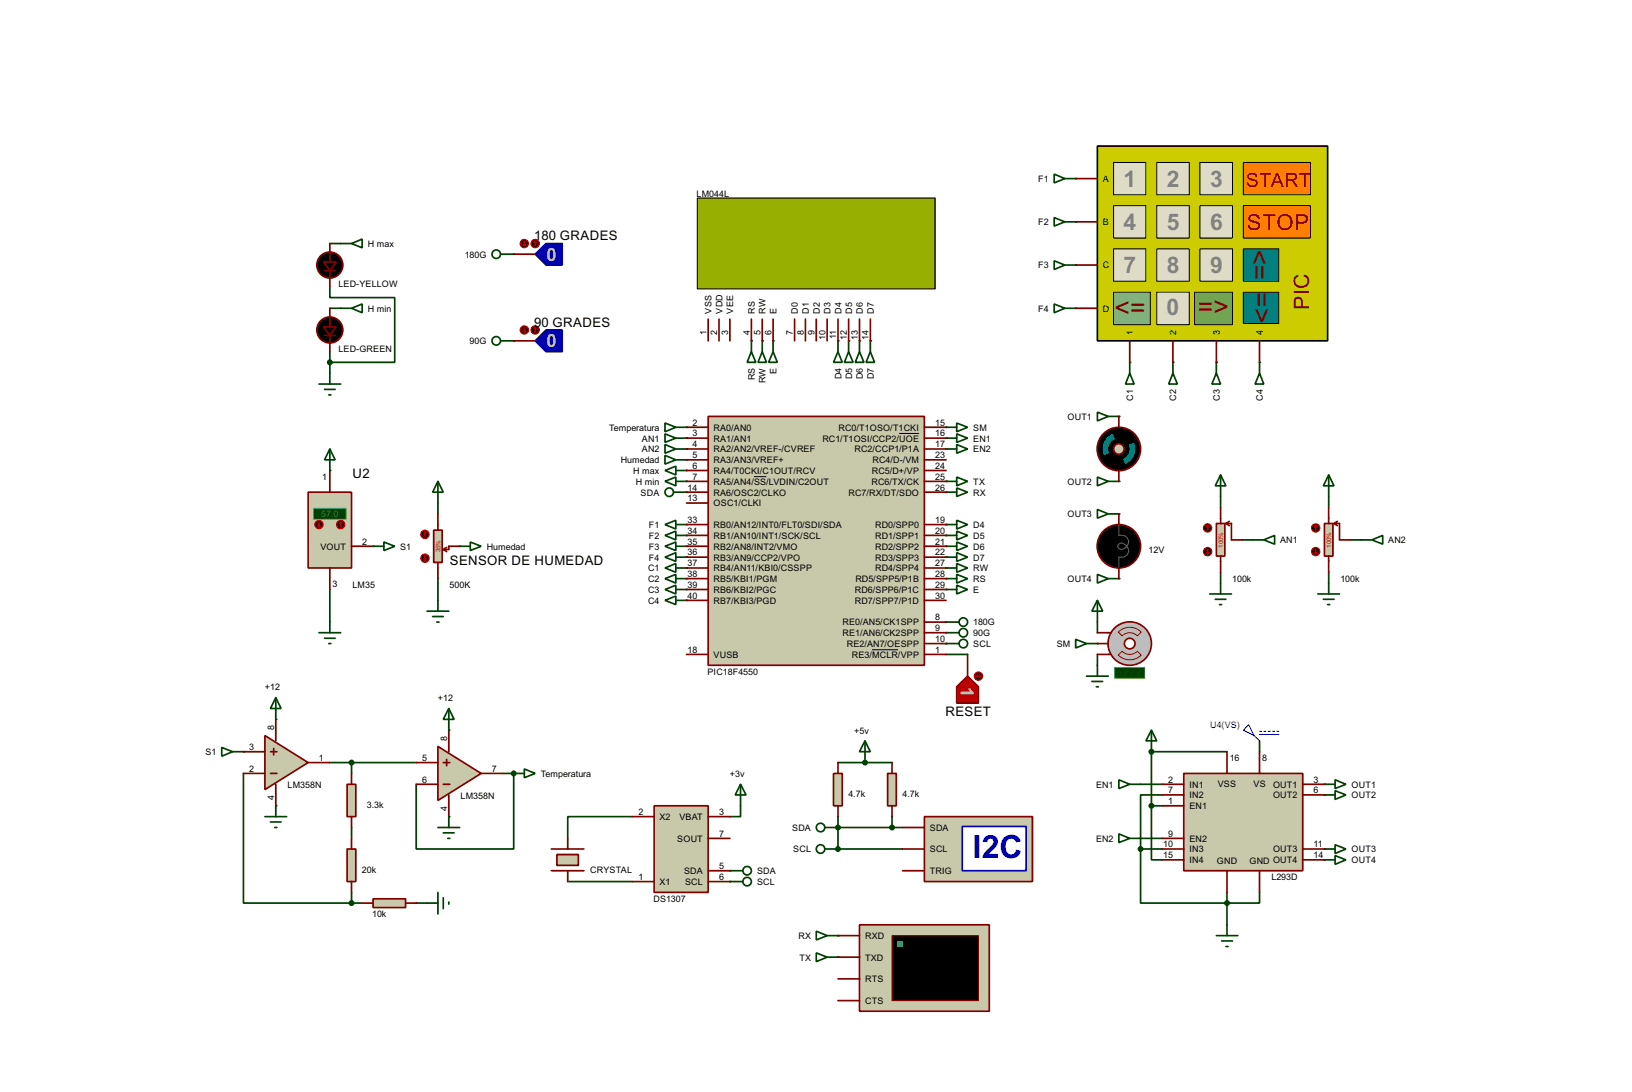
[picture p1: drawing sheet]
<svg xmlns="http://www.w3.org/2000/svg" width="383mm" height="256mm" viewBox="0 0 383 256" stroke-linecap="round" stroke-linejoin="round" font-family="sans-serif">
<circle cx="77.5" cy="110.5" r=".2" fill="#004000"/>
<path d="M77.5 138.5v7.6M97.8 212.1h2.6" fill="none" stroke="#004000" stroke-width=".4"/>
<g fill="#004000">
<circle cx="64.8" cy="189.3" r=".2"/>
<circle cx="64.8" cy="169" r=".2"/>
</g>
<path d="M77.5 179.1h20.3M82.6 179.1v2.6" fill="none" stroke="#004000" stroke-width=".4"/>
<g fill="#004000">
<circle cx="105.5" cy="191.8" r=".2"/>
<circle cx="105.5" cy="171.5" r=".2"/>
<circle cx="87.7" cy="128.3" r=".2"/>
<circle cx="57.2" cy="176.6" r=".2"/>
</g>
<path d="M286.8 116.6v2.6M312.2 116.6v2.6M286.8 134.4v2.6M291.9 126.8h2.5M312.2 134.4v2.6M317.3 126.8h2.5M82.6 194.4v2.5M268 199.4v12.7h20.3v5.1" fill="none" stroke="#004000" stroke-width=".4"/>
<circle cx="270.6" cy="176.6" r=".2" fill="#004000"/>
<path d="M102.9 118.2v2.5M102.9 135.9v5.1M270.6 176.6v12.7" fill="none" stroke="#004000" stroke-width=".4"/>
<circle cx="108" cy="128.3" r=".2" fill="#004000"/>
<path d="M77.5 72.4h2.6" fill="none" stroke="#004000" stroke-width=".4"/>
<g fill="#004000">
<circle cx="120.7" cy="80.1" r=".2"/>
<circle cx="257.9" cy="151.2" r=".2"/>
</g>
<path d="M77.5 57.2h2.6M77.5 67.4v2.5h15.3v15.2h-15.3M77.5 82.6v5.1M257.9 146.1v2.5M257.9 153.7v2.6M118.2 181.7h2.5" fill="none" stroke="#004000" stroke-width=".4"/>
<circle cx="120.7" cy="181.7" r=".2" fill="#004000"/>
<path d="M57.2 181.7v30.4h25.4M120.7 181.7v17.7h-22.9v-15.2M82.6 209.6v2.5M82.6 212.1h2.5" fill="none" stroke="#004000" stroke-width=".4"/>
<g fill="#004000">
<circle cx="262.9" cy="97.8" r=".2"/>
<circle cx="262.9" cy="113.1" r=".2"/>
</g>
<path d="M268 184.2h5.1" fill="none" stroke="#004000" stroke-width=".4"/>
<g fill="#004000">
<circle cx="311.2" cy="184.2" r=".2"/>
<circle cx="311.2" cy="186.7" r=".2"/>
<circle cx="311.2" cy="199.4" r=".2"/>
<circle cx="311.2" cy="202" r=".2"/>
</g>
<path d="M270.6 176.6h17.7M296 174v2.6M268 196.9h5.1M273.1 186.7h-5.1v12.7h5.1M273.1 189.3h-2.5v12.7h2.5M288.3 209.6v2.5h7.7v-2.5" fill="none" stroke="#004000" stroke-width=".4"/>
<g fill="#004000">
<circle cx="262.9" cy="120.7" r=".2"/>
<circle cx="262.9" cy="135.9" r=".2"/>
<circle cx="120.7" cy="59.7" r=".2"/>
</g>
<path d="M203.3 179.1h6.3" fill="none" stroke="#004000" stroke-width=".4"/>
<circle cx="203.3" cy="179.1" r=".2" fill="#004000"/>
<path d="M196.9 179.1h6.4" fill="none" stroke="#004000" stroke-width=".4"/>
<g fill="#004000">
<circle cx="204.5" cy="80.1" r=".2"/>
<circle cx="202" cy="80.1" r=".2"/>
<circle cx="199.4" cy="80.1" r=".2"/>
<circle cx="196.9" cy="80.1" r=".2"/>
<circle cx="181.7" cy="80.1" r=".2"/>
<circle cx="179.1" cy="80.1" r=".2"/>
<circle cx="176.6" cy="80.1" r=".2"/>
</g>
<path d="M209.6 191.8v2.6h2.5" fill="none" stroke="#004000" stroke-width=".4"/>
<circle cx="196.9" cy="199.4" r=".2" fill="#004000"/>
<path d="M148.6 191.8h-15.2v5.1M174 189.3v2.5h-2.5M196.9 199.4h15.2M133.4 207.1h15.2" fill="none" stroke="#004000" stroke-width=".4"/>
<g fill="#004000">
<circle cx="171.5" cy="207.1" r=".2"/>
<circle cx="171.5" cy="204.5" r=".2"/>
<circle cx="196.9" cy="219.8" r=".2"/>
<circle cx="196.9" cy="224.8" r=".2"/>
</g>
<path d="M196.9 194.4h12.7" fill="none" stroke="#004000" stroke-width=".4"/>
<circle cx="196.9" cy="194.4" r=".2" fill="#004000"/>
<path d="M196.9 191.8v7.6" fill="none" stroke="#004000" stroke-width=".4"/>
<g fill="#004000">
<circle cx="161.3" cy="100.4" r=".2"/>
<circle cx="161.3" cy="102.9" r=".2"/>
<circle cx="161.3" cy="105.5" r=".2"/>
<circle cx="161.3" cy="108" r=".2"/>
<circle cx="161.3" cy="110.5" r=".2"/>
<circle cx="161.3" cy="113.1" r=".2"/>
<circle cx="161.3" cy="115.6" r=".2"/>
<circle cx="161.3" cy="123.2" r=".2"/>
<circle cx="161.3" cy="125.8" r=".2"/>
<circle cx="161.3" cy="128.3" r=".2"/>
<circle cx="161.3" cy="130.9" r=".2"/>
<circle cx="161.3" cy="133.4" r=".2"/>
<circle cx="161.3" cy="135.9" r=".2"/>
<circle cx="161.3" cy="138.5" r=".2"/>
<circle cx="161.3" cy="141" r=".2"/>
<circle cx="222.3" cy="100.4" r=".2"/>
<circle cx="222.3" cy="102.9" r=".2"/>
<circle cx="222.3" cy="105.5" r=".2"/>
<circle cx="222.3" cy="113.1" r=".2"/>
<circle cx="222.3" cy="115.6" r=".2"/>
<circle cx="222.3" cy="123.2" r=".2"/>
<circle cx="222.3" cy="125.8" r=".2"/>
<circle cx="222.3" cy="128.3" r=".2"/>
<circle cx="222.3" cy="130.9" r=".2"/>
<circle cx="222.3" cy="133.4" r=".2"/>
<circle cx="222.3" cy="135.9" r=".2"/>
<circle cx="222.3" cy="138.5" r=".2"/>
<circle cx="222.3" cy="146.1" r=".2"/>
<circle cx="222.3" cy="148.6" r=".2"/>
<circle cx="222.3" cy="151.2" r=".2"/>
</g>
<path d="M222.3 153.7h5.1" fill="none" stroke="#004000" stroke-width=".4"/>
<g fill="#004000">
<circle cx="252.8" cy="42" r=".2"/>
<circle cx="252.8" cy="52.1" r=".2"/>
<circle cx="252.8" cy="62.3" r=".2"/>
<circle cx="252.8" cy="72.4" r=".2"/>
<circle cx="265.5" cy="85.1" r=".2"/>
<circle cx="275.6" cy="85.1" r=".2"/>
<circle cx="296" cy="85.1" r=".2"/>
<circle cx="285.8" cy="85.1" r=".2"/>
</g>
<path d="M72.4 115.6h10.2v17.8h-10.2z" fill="#c8c8aa" stroke="#800000" stroke-width=".4"/>
<path d="M73.7 119.4h7.6v2.6h-7.6z" fill="#004000" stroke="#0f0" stroke-width=".23"/>
<path d="M77.5 110.5v5.1M77.5 133.4v5.1M82.6 128.3h5.1" fill="none" stroke="#800000" stroke-width=".4"/>
<circle cx="80" cy="123.2" r="1" fill="#400000" stroke="#f00" stroke-width=".23"/>
<path d="M80.1 122.7l-.3 .3M80.1 122.7l.2 .3M80.1 122.7v1.1" fill="none" stroke="#f00" stroke-width=".23"/>
<circle cx="74.9" cy="123.2" r="1" fill="#400000" stroke="#f00" stroke-width=".23"/>
<path d="M74.7 123.5l.3 .3M75 122.7v1.1M75.2 123.5l-.2 .3" fill="none" stroke="#f00" stroke-width=".23"/>
<path d="M77.5 105.5l1.3 2.5h-2.5zM77.5 105.5v5M75 148.6h5.1M76.3 149.9h2.5M77.3 151.2h.5M77.5 146.1v2.5" fill="none" stroke="#004000" stroke-width=".4"/>
<path d="M62.3 172.8l10.1 6.3-10.1 6.4z" fill="#c8c8aa" stroke="#800000" stroke-width=".4"/>
<path d="M57.2 176.6h5.1M63.6 176.6h1.5M64.3 175.8v1.5M64.8 169v5M72.4 179.1h5.1M57.2 181.7h5.1M63.6 181.7h1.5M64.8 184.2v5.1" fill="none" stroke="#800000" stroke-width=".4"/>
<path d="M81.6 184.2h2v7.6h-2z" fill="#c8c8aa" stroke="#800000" stroke-width=".4"/>
<path d="M82.6 181.7v2.5M82.6 191.8v2.6" fill="none" stroke="#800000" stroke-width=".4"/>
<path d="M87.7 211.1h7.6v2.1h-7.6z" fill="#c8c8aa" stroke="#800000" stroke-width=".4"/>
<path d="M85.1 212.1h2.6M95.3 212.1h2.5" fill="none" stroke="#800000" stroke-width=".4"/>
<path d="M64.8 163.9l1.3 2.5h-2.5zM64.8 163.9v5.1M62.3 191.8h5.1M63.6 193.1h2.5M64.6 194.4h.5M64.8 189.3v2.5M100.4 212.1h2.5M102.9 209.6v5.1M104.2 210.9v2.5M105.5 211.9v.5" fill="none" stroke="#004000" stroke-width=".4"/>
<path d="M102.9 175.3l10.2 6.4-10.2 6.3z" fill="#c8c8aa" stroke="#800000" stroke-width=".4"/>
<path d="M97.8 179.1h5.1M104.2 179.1h1.5M105 178.4v1.5M105.5 171.5v5.1M97.8 184.2h5.1M104.2 184.2h1.5M105.5 186.7v5.1M113.1 181.7h5.1" fill="none" stroke="#800000" stroke-width=".4"/>
<circle cx="82.6" cy="179.1" r=".5" fill="#004000" stroke="#004000" stroke-width=".4"/>
<g fill="none" stroke="#004000" stroke-width=".4">
<path d="M247.7 40.9l2.5 1.1-2.5 1zM247.7 51.1l2.5 1-2.5 1zM250.2 42h2.6M250.2 52.1h2.6M247.7 61.3l2.5 1-2.5 1zM247.7 71.4l2.5 1-2.5 1.1zM250.2 62.3h2.6M250.2 72.4h2.6M176.6 82.6l1 2.5h-2zM176.6 80.1v2.5M181.7 82.6l1 2.5h-2.1zM181.7 80.1v2.5"/>
<path d="M196.9 82.6l1 2.5h-2zM196.9 80.1v2.5M199.4 82.6l1.1 2.5h-2.1zM199.4 80.1v2.5M202 82.6l1 2.5h-2zM202 80.1v2.5M204.5 82.6l1 2.5h-2zM204.5 80.1v2.5M265.5 87.7l1 2.5h-2zM265.5 85.1v2.6M275.6 87.7l1.1 2.5h-2.1zM275.6 85.1v2.6"/>
<path d="M285.8 87.7l1 2.5h-2zM285.8 85.1v2.6M296 87.7l1 2.5h-2.1zM296 85.1v2.6M87.7 128.3h2.5M90.2 127.3l2.6 1-2.6 1zM52.1 175.6l2.6 1-2.6 1zM54.7 176.6h2.5M105.5 166.4l1.2 2.6h-2.5zM105.5 166.4v5.1M102.9 194.4h5.1M104.2 195.6h2.5"/>
<path d="M105.2 196.9h.5M105.5 191.8v2.6M120.7 181.7h2.5M123.2 180.6l2.6 1.1-2.6 1z"/>
</g>
<path d="M224.8 161.3l2.6-2.5 2.5 2.5v3.9h-5.1z" fill-rule="evenodd" fill="#c00000" stroke="#800000" stroke-width=".4"/>
<path d="M227.4 153.7v5.1" fill="none" stroke="#800000" stroke-width=".4"/>
<circle cx="229.9" cy="158.8" r="1" fill="#400000" stroke="#f00" stroke-width=".23"/>
<path d="M229.4 158.8h1M229.4 158.8l.3 .3M229.7 158.6l-.3 .2M230.2 158.6l.2 .2M230.4 158.8l-.2 .3" fill="none" stroke="#f00" stroke-width=".23"/>
<g fill="none" stroke="#004000" stroke-width=".4">
<path d="M156.3 99.4l2.5 1-2.5 1zM158.8 100.4h2.5M156.3 138.5l2.5-1v2zM156.3 135.9l2.5-1v2.1zM156.3 133.4l2.5-1v2zM156.3 130.9l2.5-1.1v2.1zM156.3 128.3l2.5-1v2zM156.3 125.8l2.5-1v2zM156.3 123.2l2.5-1v2.1zM158.8 138.5h2.5M158.8 135.9h2.5M158.8 133.4h2.5"/>
<path d="M158.8 130.9h2.5M158.8 128.3h2.5M158.8 125.8h2.5M158.8 123.2h2.5M222.3 138.5h2.5M222.3 135.9h2.5M222.3 130.9h2.5M222.3 128.3h2.5M222.3 125.8h2.5M222.3 123.2h2.5M224.8 137.5l2.6 1-2.6 1zM224.8 134.9l2.6 1-2.6 1.1z"/>
<path d="M224.8 129.8l2.6 1.1-2.6 1zM224.8 127.3l2.6 1-2.6 1zM224.8 124.8l2.6 1-2.6 1zM224.8 122.2l2.6 1-2.6 1.1zM156.3 141l2.5-1v2zM158.8 141h2.5"/>
</g>
<path d="M285.8 123h2v7.6h-2z" fill="#c8c8aa" stroke="#800000" stroke-width=".4"/>
<path d="M286.8 119.2v3.8M286.8 130.6v3.8M288.1 123l.8 .5M288.1 123h1.3v3.8h2.5M288.9 122.5l-.8 .5" fill="none" stroke="#800000" stroke-width=".4"/>
<circle cx="283.7" cy="124" r="1" fill="#400000" stroke="#f00" stroke-width=".23"/>
<path d="M283.8 123.5l-.3 .3M283.8 123.5l.2 .3M283.8 123.5v1" fill="none" stroke="#f00" stroke-width=".23"/>
<circle cx="283.7" cy="129.6" r="1" fill="#400000" stroke="#f00" stroke-width=".23"/>
<path d="M283.5 129.8l.3 .3M283.8 129.1v1M284 129.8l-.2 .3" fill="none" stroke="#f00" stroke-width=".23"/>
<path d="M311.2 123h2v7.6h-2z" fill="#c8c8aa" stroke="#800000" stroke-width=".4"/>
<path d="M312.2 119.2v3.8M312.2 130.6v3.8M313.5 123l.8 .5M313.5 123h1.3v3.8h2.5M314.3 122.5l-.8 .5" fill="none" stroke="#800000" stroke-width=".4"/>
<circle cx="309.1" cy="124" r="1" fill="#400000" stroke="#f00" stroke-width=".23"/>
<path d="M309.2 123.5l-.3 .3M309.2 123.5l.2 .3M309.2 123.5v1" fill="none" stroke="#f00" stroke-width=".23"/>
<circle cx="309.1" cy="129.6" r="1" fill="#400000" stroke="#f00" stroke-width=".23"/>
<path d="M308.9 129.8l.3 .3M309.2 129.1v1M309.4 129.8l-.2 .3" fill="none" stroke="#f00" stroke-width=".23"/>
<g fill="none" stroke="#004000" stroke-width=".4">
<path d="M156.3 101.9l2.5 1-2.5 1zM156.3 104.4l2.5 1.1-2.5 1zM158.8 102.9h2.5M158.8 105.5h2.5M286.8 111.6l1.3 2.5h-2.5zM286.8 111.6v5M312.2 111.6l1.3 2.5h-2.5zM312.2 111.6v5M284.3 139.5h5.1M286.8 137v2.5M294.4 126.8h2.6M297 126.8l2.5-1v2z"/>
<path d="M309.7 139.5h5.1M312.2 137v2.5M319.8 126.8h2.6M322.4 126.8l2.5-1v2zM285.6 140.8h2.5M286.6 142h.5M311 140.8h2.5M312 142h.5M270.6 171.5l1.2 2.5h-2.5zM270.6 171.5v5.1M285.8 219.8h5.1M288.3 217.2v2.6"/>
<path d="M287.1 221h2.5M288.1 222.3h.5"/>
</g>
<g fill="#004000" stroke="#004000" stroke-width=".4">
<circle cx="288.3" cy="212.1" r=".5"/>
<circle cx="270.5" cy="189.3" r=".5"/>
<circle cx="268" cy="199.4" r=".5"/>
</g>
<path d="M293.4 170.2l1.3 2.6-2.5-1.3zM294.7 172.8l1.3 1.2M296 171.8h.5M296 172.5h4.5M297 171.8h.5M298 171.8h.5M299 171.8h.5M300 171.8h.5" fill="none" stroke="#0000c0" stroke-width=".23"/>
<path d="M81.6 199.4h2v7.7h-2z" fill="#c8c8aa" stroke="#800000" stroke-width=".4"/>
<path d="M82.6 196.9v2.5M82.6 207.1v2.5" fill="none" stroke="#800000" stroke-width=".4"/>
<circle cx="270.5" cy="176.6" r=".5" fill="#004000" stroke="#004000" stroke-width=".4"/>
<path d="M255.3 158.8h5.1M257.9 141l1.2 2.6h-2.5zM257.9 141v5.1M257.9 156.3v2.5M256.6 160.1h2.5M257.6 161.3h.5" fill="none" stroke="#004000" stroke-width=".4"/>
<path d="M101.9 124.5h2v7.6h-2z" fill="#c8c8aa" stroke="#800000" stroke-width=".4"/>
<path d="M102.9 120.7v3.8M102.9 132.1v3.8M104.2 129.1l.8 .5M105 128.6l-.8 .5M108 128.3h-2.5v.8h-1.3" fill="none" stroke="#800000" stroke-width=".4"/>
<circle cx="99.8" cy="125.5" r="1" fill="#400000" stroke="#f00" stroke-width=".23"/>
<path d="M99.9 125l-.3 .3M99.9 125l.2 .3M99.9 125v1" fill="none" stroke="#f00" stroke-width=".23"/>
<circle cx="99.8" cy="131.1" r="1" fill="#400000" stroke="#f00" stroke-width=".23"/>
<path d="M99.6 131.4l.3 .2M99.9 130.6v1M100.1 131.4l-.2 .2" fill="none" stroke="#f00" stroke-width=".23"/>
<g fill="none" stroke="#004000" stroke-width=".4">
<path d="M80.1 57.2h2.5M82.6 57.2l2.5-1v2zM80.1 72.4h2.5M82.6 72.4l2.5-1v2.1zM75 90.2h5.1M76.3 91.5h2.5M77.3 92.8h.5M77.5 87.7v2.5M117.7 80.1h3M102.9 113.1l1.3 2.5h-2.5zM102.9 113.1v5.1M156.3 107l2.5 1-2.5 1z"/>
<path d="M156.3 110.5l2.5-1v2.1zM156.3 113.1l2.5-1v2zM158.8 108h2.5M158.8 110.5h2.5M158.8 113.1h2.5M108 128.3h2.5M110.5 127.3l2.6 1-2.6 1zM100.4 143.6h5.1M101.7 144.8h2.5M102.7 146.1h.5M102.9 141v2.6M222.3 148.6h3.1"/>
<circle cx="116.6" cy="80.1" r="1"/>
<circle cx="226.3" cy="148.6" r="1"/>
</g>
<g fill="#000" stroke="#800000" stroke-width=".4">
<path d="M76 76.8h3l-1.5 2z"/>
<circle cx="77.5" cy="77.5" r="3.1"/>
</g>
<path d="M76.3 78.8h2.5M77.5 72.4v4.4M77.5 78.8v3.8" fill="none" stroke="#800000" stroke-width=".4"/>
<path d="M125.8 80.1l2.5-2.6h3.8v5.1h-3.8z" fill-rule="evenodd" fill="#0000c0" stroke="#000080" stroke-width=".4"/>
<path d="M120.7 80.1h5.1" fill="none" stroke="#800000" stroke-width=".4"/>
<circle cx="125.7" cy="77.5" r="1" fill="#400000" stroke="#f00" stroke-width=".23"/>
<path d="M125.8 77l.2 .3M125.8 77l-.3 .3M125.8 77v1" fill="none" stroke="#f00" stroke-width=".23"/>
<circle cx="123.2" cy="77.5" r="1" fill="#400000" stroke="#f00" stroke-width=".23"/>
<path d="M123 77.8l.2 .2M123.2 77v1M123.5 77.8l-.3 .2" fill="none" stroke="#f00" stroke-width=".23"/>
<g fill="none" stroke="#004000" stroke-width=".4">
<path d="M222.3 146.1h3.1"/>
<circle cx="226.3" cy="146.1" r="1"/>
</g>
<path d="M125.8 59.7l2.5-2.5h3.8v5.1h-3.8z" fill-rule="evenodd" fill="#0000c0" stroke="#000080" stroke-width=".4"/>
<path d="M120.7 59.7h5.1" fill="none" stroke="#800000" stroke-width=".4"/>
<circle cx="125.7" cy="57.2" r="1" fill="#400000" stroke="#f00" stroke-width=".23"/>
<path d="M125.8 56.7l.2 .3M125.8 56.7l-.3 .3M125.8 56.7v1" fill="none" stroke="#f00" stroke-width=".23"/>
<circle cx="123.2" cy="57.2" r="1" fill="#400000" stroke="#f00" stroke-width=".23"/>
<path d="M123 57.5l.2 .2M123.2 56.7v1M123.5 57.5l-.3 .2" fill="none" stroke="#f00" stroke-width=".23"/>
<path d="M224.8 99.4l2.6 1-2.6 1zM222.3 100.4h2.5M252.8 150.2l2.5 1-2.5 1zM255.3 151.2h2.6" fill="none" stroke="#004000" stroke-width=".4"/>
<circle cx="265.4" cy="151.2" r="5.1" fill="#c0c0c0" stroke="#800000" stroke-width=".4"/>
<circle cx="265.4" cy="151.2" r="1.25" fill="#feffff" stroke="#800000" stroke-width=".4"/>
<path d="M260.4 148.6h.8M260.4 153.7h.8" fill="none" stroke="#800000" stroke-width=".4"/>
<path d="M261.9 156.8h7.1v2.5h-7.1z" fill="#004000" stroke="#0f0" stroke-width=".23"/>
<path d="M262.8 153.9l.9-.9a2.54 2.54 0 0 0 3.6 0l.9 .9a3.8 3.8 0 0 1-5.4 0zM262.8 148.5a3.8 3.8 0 0 1 5.4 0l-.9 .9a2.54 2.54 0 0 0-3.6 0z" fill="none" stroke="#800000" stroke-width=".23"/>
<path d="M77.5 57.2v4.3M76.3 63.6h2.5M77.5 63.6v3.8M257.9 151.2h2.5M257.9 148.6h2.5M257.9 153.7h2.5" fill="none" stroke="#800000" stroke-width=".4"/>
<g fill="none" stroke="#004000" stroke-width=".4">
<path d="M257.9 96.8l2.5 1-2.5 1.1zM260.4 97.8h2.5M222.3 105.5h2.5M222.3 102.9h2.5M224.8 104.4l2.6 1.1-2.6 1zM224.8 101.9l2.6 1-2.6 1zM257.9 112.1l2.5 1-2.5 1zM257.9 119.7l2.5 1-2.5 1zM260.4 113.1h2.5M257.9 134.9l2.5 1-2.5 1.1zM260.4 120.7h2.5M260.4 135.9h2.5"/>
<path d="M262.9 195.9l2.6 1-2.6 1zM262.9 183.2l2.6 1-2.6 1zM265.5 196.9h2.5M265.5 184.2h2.5M311.2 184.2h2.5M311.2 186.7h2.5M311.2 199.4h2.5M313.7 183.2l2.6 1-2.6 1zM313.7 185.7l2.6 1-2.6 1.1zM313.7 198.4l2.6 1-2.6 1.1zM311.2 202h2.5M313.7 201l2.6 1-2.6 1z"/>
</g>
<g fill="#000" stroke="#800000" stroke-width=".4">
<path d="M76 61.5h3l-1.5 2.1z"/>
<circle cx="77.5" cy="62.3" r="3.1"/>
<circle cx="262.9" cy="105.5" r="5.1"/>
</g>
<g fill="#004000" stroke="#004000" stroke-width=".4">
<circle cx="77.5" cy="85.1" r=".5"/>
<circle cx="120.7" cy="181.7" r=".5"/>
<circle cx="82.6" cy="212.1" r=".5"/>
</g>
<circle cx="262.9" cy="105.5" r="1.25" fill="#c8c8aa" stroke="#800000" stroke-width=".4"/>
<g fill="#000" stroke="#000" stroke-width=".4">
<path d="M259.4 106.9l1.2-.5a2.52 2.52 0 0 0 3.3 1.4l.5 1.2a3.7 3.7 0 0 1-5-2.1z" fill-rule="evenodd"/>
<path d="M261.5 101.9a3.8 3.8 0 0 1 5 2.1l-1.2 .5a2.5 2.5 0 0 0-3.3-1.4z" fill-rule="evenodd"/>
</g>
<g fill="#00c0c0">
<path d="M265.3 104.5l1.2-.5a3.8 3.8 0 0 1-2.1 5l-.5-1.2a2.53 2.53 0 0 0 1.4-3.3z" fill-rule="evenodd"/>
<path d="M260.2 102.8l1.3-.9 .5 1.2a2.56 2.56 0 0 0-1.4 3.3l-1.2 .5a3.8 3.8 0 0 1 .8-4.1z" fill-rule="evenodd"/>
</g>
<path d="M262.9 97.8v2.6M262.9 110.5v2.6" fill="none" stroke="#800000" stroke-width=".4"/>
<path d="M278.2 181.7h27.9v22.8h-27.9z" fill="#c8c8aa" stroke="#800000" stroke-width=".4"/>
<g fill="none" stroke="#800000" stroke-width=".4">
<path d="M262.9 120.7v2.5M262.9 133.4v2.5M288.3 176.6v5.1M296 176.6v5.1M129.6 199.4h7.6M273.1 184.2h5.1M273.1 186.7h5.1M273.1 199.4h5.1M273.1 189.3h5.1M273.1 196.9h5.1M306.1 184.2h5.1M306.1 186.7h5.1"/>
<path d="M306.1 199.4h5.1M129.6 204.5h7.6M273.1 202h5.1M288.3 204.5v5.1M296 204.5v5.1M306.1 202h5.1"/>
</g>
<circle cx="262.9" cy="128.3" r="5.1" fill="#000" stroke="#800000" stroke-width=".4"/>
<path d="M262.9 123.2v2.6a1.69 1.69 0 0 1 2.2 1.1 1.69 1.69 0 0 1-1.3 2.1 .77 .77 0 0 1-1.1-.7 .77 .77 0 0 1 1.1-.7 1.68 1.68 0 0 1 1.3 1.5 1.68 1.68 0 0 1-1 1.7l-1.2 .1v2.5" fill="none" stroke="#606060" stroke-width=".25"/>
<path d="M266.8 133.4l1 1.5M267.8 121.7l-1 1.5M268.8 130.9l1.5 1M269.3 128.3h1.8M270.3 124.8l-1.5 1" fill="none" stroke="#feffff" stroke-width=".25"/>
<g fill="none" stroke="#004000" stroke-width=".4">
<path d="M117.7 59.7h3"/>
<circle cx="116.6" cy="59.7" r="1"/>
</g>
<path d="M130.9 200.7h5v2.6h-5z" fill="#c8c8aa" stroke="#800000" stroke-width=".4"/>
<path d="M133.4 196.9v2.5M133.4 204.5v2.6" fill="none" stroke="#800000" stroke-width=".4"/>
<path d="M195.9 181.7h2v7.6h-2z" fill="#c8c8aa" stroke="#800000" stroke-width=".4"/>
<path d="M196.9 179.1v2.6M196.9 189.3v2.5" fill="none" stroke="#800000" stroke-width=".4"/>
<path d="M208.6 181.7h2v7.6h-2z" fill="#c8c8aa" stroke="#800000" stroke-width=".4"/>
<path d="M209.6 179.1v2.6M209.6 189.3v2.5" fill="none" stroke="#800000" stroke-width=".4"/>
<path d="M179.1 82.6l1 2.5h-2zM179.1 80.1v2.5M203.3 174l1.2 2.6h-2.5zM203.3 174v5.1M174 184.2l1.3 2.5h-2.5zM174 184.2v5.1" fill="none" stroke="#004000" stroke-width=".4"/>
<circle cx="203.2" cy="179.1" r=".5" fill="#004000" stroke="#004000" stroke-width=".4"/>
<path d="M163.9 46.5h55.9v21.4h-55.9z" fill="#96af00" stroke="#000" stroke-width=".25"/>
<g fill="none" stroke="#800000" stroke-width=".4">
<path d="M166.4 75v5.1M169 75v5.1M171.5 75v5.1M176.6 75v5.1M179.1 75v5.1M181.7 75v5.1M186.7 75v5.1M189.3 75v5.1M191.8 75v5.1M194.4 75v5.1M196.9 75v5.1M199.4 75v5.1"/>
<path d="M202 75v5.1M204.5 75v5.1"/>
</g>
<g fill="none" stroke="#004000" stroke-width=".4">
<path d="M158.3 115.6h3M222.3 133.4h2.5M224.8 132.4l2.6 1-2.6 1zM222.3 151.2h3.1M193.9 199.4h3M193.9 194.4h3M171.5 207.1h3.1M171.5 204.5h3.1"/>
<circle cx="157.2" cy="115.6" r="1"/>
<circle cx="226.3" cy="151.2" r="1"/>
<circle cx="192.8" cy="199.4" r="1"/>
<circle cx="192.8" cy="194.4" r="1"/>
<circle cx="175.5" cy="207.1" r="1"/>
<circle cx="175.5" cy="204.5" r="1"/>
</g>
<path d="M217.2 191.8h25.4v15.3h-25.4z" fill="#c8c8aa" stroke="#800000" stroke-width=".4"/>
<path d="M226.1 194.1h15v10.4h-15z" fill="#fff" stroke="#000080" stroke-width=".4"/>
<path d="M212.1 194.4h5.1M212.1 199.4h5.1M212.1 204.5h5.1" fill="none" stroke="#800000" stroke-width=".4"/>
<g fill="#004000" stroke="#004000" stroke-width=".4">
<circle cx="209.6" cy="194.4" r=".5"/>
<circle cx="196.9" cy="199.4" r=".5"/>
</g>
<path d="M153.7 189.3h12.7v20.3h-12.7z" fill="#c8c8aa" stroke="#800000" stroke-width=".4"/>
<path d="M148.6 191.8h5.1M166.4 191.8h5.1M166.4 196.9h5.1M148.6 207.1h5.1M166.4 207.1h5.1M166.4 204.5h5.1" fill="none" stroke="#800000" stroke-width=".4"/>
<path d="M222.3 113.1h2.5M222.3 115.6h2.5M224.8 112.1l2.6 1-2.6 1zM224.8 114.6l2.6 1-2.6 1zM191.8 218.7l2.6 1.1-2.6 1zM194.4 219.8h2.5M191.8 223.8l2.6 1-2.6 1.1zM194.4 224.8h2.5" fill="none" stroke="#004000" stroke-width=".4"/>
<path d="M202 217.2h30.5v20.3h-30.5z" fill="#c8c8aa" stroke="#800000" stroke-width=".4"/>
<path d="M209.6 219.8h20.3v15.2h-20.3z" fill="#000" stroke="#800000" stroke-width=".25"/>
<path d="M210.9 221h1.2v1.3h-1.2z" fill="#0f0"/>
<path d="M196.9 219.8h5.1M196.9 229.9h5.1M196.9 224.8h5.1M196.9 235h5.1" fill="none" stroke="#800000" stroke-width=".4"/>
<circle cx="196.9" cy="194.4" r=".5" fill="#004000" stroke="#004000" stroke-width=".4"/>
<path d="M166.4 97.8h50.8v58.5h-50.8z" fill="#c8c8aa" stroke="#800000" stroke-width=".4"/>
<g fill="none" stroke="#800000" stroke-width=".4">
<path d="M161.3 100.4h5.1M161.3 102.9h5.1M161.3 105.5h5.1M161.3 108h5.1M161.3 110.5h5.1M161.3 113.1h5.1M161.3 115.6h5.1M161.3 118.2h5.1M217.2 100.4h5.1M217.2 102.9h5.1M217.2 105.5h5.1M217.2 108h5.1"/>
<path d="M217.2 110.5h5.1M217.2 113.1h5.1M217.2 115.6h5.1M161.3 123.2h5.1M161.3 125.8h5.1M161.3 128.3h5.1M161.3 130.9h5.1M161.3 133.4h5.1M161.3 135.9h5.1M161.3 138.5h5.1M217.2 123.2h5.1M217.2 125.8h5.1"/>
<path d="M217.2 128.3h5.1M217.2 130.9h5.1M217.2 133.4h5.1M217.2 135.9h5.1M217.2 138.5h5.1M161.3 141h5.1M161.3 153.7h5.1M217.2 141h5.1M217.2 153.7h5.1M217.2 146.1h5.1M217.2 148.6h5.1M217.2 151.2h5.1"/>
</g>
<path d="M177.2 112h2.9M211.3 101.8h4.7M204.9 152.6h6.1" fill="none" stroke="#000" stroke-width=".23"/>
<path d="M257.9 34.3h54.1v45.8h-54.1z" fill="#cc0" stroke="#000" stroke-width=".4"/>
<g fill="#dedcc7" stroke="#000" stroke-width=".23">
<path d="M261.7 38.2h7.6v7.6h-7.6z"/>
<path d="M271.8 38.2h7.7v7.6h-7.7z"/>
<path d="M282 38.2h7.6v7.6h-7.6z"/>
</g>
<path d="M292.2 38.2h15.7v7.6h-15.7z" fill="#ff8000" stroke="#000" stroke-width=".23"/>
<g fill="#dedcc7" stroke="#000" stroke-width=".23">
<path d="M261.7 48.3h7.6v7.6h-7.6z"/>
<path d="M271.8 48.3h7.7v7.6h-7.7z"/>
<path d="M282 48.3h7.6v7.6h-7.6z"/>
</g>
<path d="M292.2 48.3h15.7v7.6h-15.7z" fill="#ff8000" stroke="#000" stroke-width=".23"/>
<g fill="#dedcc7" stroke="#000" stroke-width=".23">
<path d="M261.7 58.5h7.6v7.6h-7.6z"/>
<path d="M271.8 58.5h7.7v7.6h-7.7z"/>
<path d="M282 58.5h7.6v7.6h-7.6z"/>
</g>
<path d="M280.7 68.6h8.9v7.7h-8.9z" fill="#6fa646" stroke="#000" stroke-width=".23"/>
<g fill="#008080" stroke="#000" stroke-width=".23">
<path d="M292.2 58.5h8.3v7.6h-8.3z"/>
<path d="M292.2 68.6h8.3v7.4h-8.3z"/>
</g>
<path d="M261.7 68.6h8.6v7.7h-8.6z" fill="#81b57d" stroke="#000" stroke-width=".23"/>
<path d="M271.8 68.6h7.7v7.7h-7.7z" fill="#dedcc7" stroke="#000" stroke-width=".23"/>
<path d="M252.8 42h5.1M252.8 52.1h5.1M252.8 62.3h5.1M252.8 72.4h5.1M265.5 80.1v5M275.6 80.1v5M285.8 80.1v5M296 80.1v5" fill="none" stroke="#800000" stroke-width=".4"/>
<text font-size="8.4" fill="#0000c0" x="228.5" y="201.4">I2C</text>
<g font-size="7" fill="#800000">
<text x="298.1" y="65.8" transform="rotate(-90 298.1 65.8)">=&gt;</text>
<text x="294.3" y="68.6" transform="rotate(90 294.3 68.6)">=&gt;</text>
<text x="261.9" y="74.6">&lt;=</text>
<text x="281.5" y="74.3">=&gt;</text>
</g>
<g font-size="6" fill="#808080">
<text x="264" y="43.8">1</text>
<text x="274.2" y="43.8">2</text>
<text x="284.4" y="43.8">3</text>
<text x="264" y="54">4</text>
<text x="274.2" y="54">5</text>
<text x="284.4" y="54">6</text>
<text x="264" y="64.2">7</text>
<text x="274.2" y="64.2">8</text>
<text x="284.4" y="64.2">9</text>
<text x="274.1" y="74">0</text>
</g>
<text font-size="5.8" fill="#800000" x="293" y="54">STOP</text>
<text font-size="5.6" fill="#800000" x="307.7" y="72.9" transform="rotate(-90 307.7 72.9)">PIC</text>
<text font-size="5.2" fill="#800000" x="292.7" y="43.9">START</text>
<g font-size="4.8" fill="#c0c0c0">
<text x="128.4" y="61.3">0</text>
<text x="128.4" y="81.6">0</text>
<text x="225.8" y="161.5" transform="rotate(90 225.8 161.5)">1</text>
</g>
<g font-size="3.5">
<text x="125.6" y="56.4">180 GRADES</text>
<text x="125.6" y="76.7">90 GRADES</text>
<text x="82.9" y="112.3">U2</text>
<text x="105.7" y="132.6">SENSOR DE HUMEDAD</text>
<text x="222.2" y="168.3">RESET</text>
</g>
<g font-size="2.4">
<text x="163.7" y="46.3">LM044L</text>
<text x="243.9" y="42.7">F1</text>
<text x="259.1" y="42.7">A</text>
<text x="243.9" y="52.9">F2</text>
<text x="259.1" y="52.9">B</text>
<text x="86.4" y="58">H max</text>
<text x="109.2" y="60.5">180G</text>
<text x="243.9" y="63.1">F3</text>
<text x="259.1" y="63.1">C</text>
<text x="79.5" y="67.4">LED-YELLOW</text>
<text x="86.4" y="73.2">H min</text>
<text x="167.2" y="73.7" transform="rotate(-90 167.2 73.7)">VSS</text>
<text x="169.8" y="73.7" transform="rotate(-90 169.8 73.7)">VDD</text>
<text x="172.3" y="73.7" transform="rotate(-90 172.3 73.7)">VEE</text>
<text x="177.4" y="73.7" transform="rotate(-90 177.4 73.7)">RS</text>
<text x="179.9" y="73.7" transform="rotate(-90 179.9 73.7)">RW</text>
<text x="182.5" y="73.7" transform="rotate(-90 182.5 73.7)">E</text>
<text x="187.5" y="73.7" transform="rotate(-90 187.5 73.7)">D0</text>
<text x="190.1" y="73.7" transform="rotate(-90 190.1 73.7)">D1</text>
<text x="192.6" y="73.7" transform="rotate(-90 192.6 73.7)">D2</text>
<text x="195.2" y="73.7" transform="rotate(-90 195.2 73.7)">D3</text>
<text x="197.7" y="73.7" transform="rotate(-90 197.7 73.7)">D4</text>
<text x="200.2" y="73.7" transform="rotate(-90 200.2 73.7)">D5</text>
<text x="202.8" y="73.7" transform="rotate(-90 202.8 73.7)">D6</text>
<text x="205.3" y="73.7" transform="rotate(-90 205.3 73.7)">D7</text>
<text x="243.9" y="73.2">F4</text>
<text x="259.1" y="73.2">D</text>
<text x="79.5" y="82.6">LED-GREEN</text>
<text x="110.4" y="80.8">90G</text>
<text x="166" y="78.7" transform="rotate(-90 166 78.7)">1</text>
<text x="168.6" y="78.7" transform="rotate(-90 168.6 78.7)">2</text>
<text x="171.1" y="78.7" transform="rotate(-90 171.1 78.7)">3</text>
<text x="176.2" y="78.7" transform="rotate(-90 176.2 78.7)">4</text>
<text x="178.7" y="78.7" transform="rotate(-90 178.7 78.7)">5</text>
<text x="181.3" y="78.7" transform="rotate(-90 181.3 78.7)">6</text>
<text x="186.3" y="78.7" transform="rotate(-90 186.3 78.7)">7</text>
<text x="188.9" y="78.7" transform="rotate(-90 188.9 78.7)">8</text>
<text x="191.4" y="78.7" transform="rotate(-90 191.4 78.7)">9</text>
<text x="194" y="79.8" transform="rotate(-90 194 79.8)">10</text>
<text x="196.5" y="79.7" transform="rotate(-90 196.5 79.7)">11</text>
<text x="199" y="79.8" transform="rotate(-90 199 79.8)">12</text>
<text x="201.6" y="79.8" transform="rotate(-90 201.6 79.8)">13</text>
<text x="204.1" y="79.8" transform="rotate(-90 204.1 79.8)">14</text>
<text x="266.3" y="78.8" transform="rotate(-90 266.3 78.8)">1</text>
<text x="276.4" y="78.8" transform="rotate(-90 276.4 78.8)">2</text>
<text x="286.6" y="78.7" transform="rotate(-90 286.6 78.7)">3</text>
<text x="296.8" y="78.8" transform="rotate(-90 296.8 78.8)">4</text>
<text x="177.4" y="89.4" transform="rotate(-90 177.4 89.4)">RS</text>
<text x="182.5" y="87.8" transform="rotate(-90 182.5 87.8)">E</text>
<text x="197.7" y="89.1" transform="rotate(-90 197.7 89.1)">D4</text>
<text x="200.2" y="89.1" transform="rotate(-90 200.2 89.1)">D5</text>
<text x="202.8" y="89.1" transform="rotate(-90 202.8 89.1)">D6</text>
<text x="205.3" y="89.1" transform="rotate(-90 205.3 89.1)">D7</text>
<text x="179.9" y="90.1" transform="rotate(-90 179.9 90.1)">RW</text>
<text x="266.3" y="94.1" transform="rotate(-90 266.3 94.1)">C1</text>
<text x="276.4" y="94.1" transform="rotate(-90 276.4 94.1)">C2</text>
<text x="286.6" y="94.1" transform="rotate(-90 286.6 94.1)">C3</text>
<text x="296.8" y="94.1" transform="rotate(-90 296.8 94.1)">C4</text>
<text x="143.1" y="101.2">Temperatura</text>
<text x="162.7" y="100">2</text>
<text x="167.7" y="101.2">RA0/AN0</text>
<text x="197" y="101.2">RC0/T1OSO/T1CKI</text>
<text x="219.8" y="100">15</text>
<text x="228.7" y="101.2">SM</text>
<text x="250.8" y="98.6">OUT1</text>
<text x="150.8" y="103.7">AN1</text>
<text x="150.8" y="106.3">AN2</text>
<text x="162.7" y="102.5">3</text>
<text x="162.7" y="105.1">4</text>
<text x="162.7" y="107.6">5</text>
<text x="167.7" y="103.7">RA1/AN1</text>
<text x="167.7" y="106.3">RA2/AN2/VREF-/CVREF</text>
<text x="193.2" y="103.7">RC1/T1OSI/CCP2/UOE</text>
<text x="200.8" y="106.3">RC2/CCP1/P1A</text>
<text x="219.8" y="102.5">16</text>
<text x="219.8" y="105.1">17</text>
<text x="219.8" y="107.6">23</text>
<text x="228.7" y="106.3">EN2</text>
<text x="228.7" y="103.7">EN1</text>
<text x="75.7" y="112.7">1</text>
<text x="145.9" y="108.8">Humedad</text>
<text x="148.8" y="111.3">H max</text>
<text x="149.4" y="113.9">H min</text>
<text x="162.7" y="110.1">6</text>
<text x="162.7" y="112.7">7</text>
<text x="167.7" y="108.8">RA3/AN3/VREF+</text>
<text x="167.7" y="111.3">RA4/T0CKI/C1OUT/RCV</text>
<text x="167.7" y="113.9">RA5/AN4/SS/LVDIN/C2OUT</text>
<text x="204.8" y="113.9">RC6/TX/CK</text>
<text x="204.8" y="111.3">RC5/D+/VP</text>
<text x="205" y="108.8">RC4/D-/VM</text>
<text x="219.8" y="110.1">24</text>
<text x="219.8" y="112.7">25</text>
<text x="228.7" y="113.9">TX</text>
<text x="250.8" y="113.9">OUT2</text>
<text x="150.5" y="116.4">SDA</text>
<text x="161.6" y="115.2">14</text>
<text x="161.6" y="117.8">13</text>
<text x="167.7" y="116.4">RA6/OSC2/CLKO</text>
<text x="167.7" y="119">OSC1/CLKI</text>
<text x="199.4" y="116.4">RC7/RX/DT/SDO</text>
<text x="219.8" y="115.2">26</text>
<text x="228.7" y="116.4">RX</text>
<text x="152.5" y="124">F1</text>
<text x="161.6" y="122.8">33</text>
<text x="161.6" y="125.4">34</text>
<text x="167.7" y="124">RB0/AN12/INT0/FLT0/SDI/SDA</text>
<text x="205.6" y="124">RD0/SPP0</text>
<text x="219.8" y="122.8">19</text>
<text x="219.8" y="125.4">20</text>
<text x="228.7" y="124">D4</text>
<text x="250.8" y="121.5">OUT3</text>
<text x="75.3" y="129.1">VOUT</text>
<text x="85.1" y="127.9">2</text>
<text x="94" y="129.1">S1</text>
<text x="114.4" y="129.1">Humedad</text>
<text x="152.5" y="131.7">F4</text>
<text x="152.5" y="129.1">F3</text>
<text x="152.5" y="126.6">F2</text>
<text x="161.6" y="127.9">35</text>
<text x="161.6" y="130.5">36</text>
<text x="167.7" y="126.6">RB1/AN10/INT1/SCK/SCL</text>
<text x="167.7" y="129.1">RB2/AN8/INT2/VMO</text>
<text x="167.7" y="131.7">RB3/AN9/CCP2/VPO</text>
<text x="205.6" y="126.6">RD1/SPP1</text>
<text x="205.6" y="129.1">RD2/SPP2</text>
<text x="205.6" y="131.7">RD3/SPP3</text>
<text x="219.8" y="127.9">21</text>
<text x="219.8" y="130.5">22</text>
<text x="228.7" y="131.7">D7</text>
<text x="228.7" y="129.1">D6</text>
<text x="228.7" y="126.6">D5</text>
<text x="269.9" y="129.9">12V</text>
<text x="300.8" y="127.6">AN1</text>
<text x="326.2" y="127.6">AN2</text>
<text x="78.2" y="137.9">3</text>
<text x="152.3" y="136.7">C2</text>
<text x="152.3" y="134.2">C1</text>
<text x="161.6" y="133">37</text>
<text x="161.6" y="135.5">38</text>
<text x="167.7" y="134.2">RB4/AN11/KBI0/CSSPP</text>
<text x="167.7" y="136.7">RB5/KBI1/PGM</text>
<text x="201" y="136.7">RD5/SPP5/P1B</text>
<text x="205.6" y="134.2">RD4/SPP4</text>
<text x="219.8" y="133">27</text>
<text x="219.8" y="135.5">28</text>
<text x="228.7" y="136.7">RS</text>
<text x="228.7" y="134.2">RW</text>
<text x="250.8" y="136.7">OUT4</text>
<text x="289.6" y="136.6">100k</text>
<text x="315" y="136.6">100k</text>
<text x="82.8" y="138.1">LM35</text>
<text x="105.7" y="138.1">500K</text>
<text x="152.3" y="141.8">C4</text>
<text x="152.3" y="139.3">C3</text>
<text x="161.6" y="138.1">39</text>
<text x="161.6" y="140.6">40</text>
<text x="167.7" y="139.3">RB6/KBI2/PGC</text>
<text x="167.7" y="141.8">RB7/KBI3/PGD</text>
<text x="200.9" y="139.3">RD6/SPP6/P1C</text>
<text x="200.9" y="141.8">RD7/SPP7/P1D</text>
<text x="219.8" y="138.1">29</text>
<text x="219.8" y="140.6">30</text>
<text x="228.7" y="139.3">E</text>
<text x="198" y="146.9">RE0/AN5/CK1SPP</text>
<text x="198" y="149.4">RE1/AN6/CK2SPP</text>
<text x="219.8" y="145.7">8</text>
<text x="219.8" y="148.2">9</text>
<text x="228.7" y="149.4">90G</text>
<text x="228.7" y="146.9">180G</text>
<text x="161.6" y="153.3">18</text>
<text x="167.7" y="154.5">VUSB</text>
<text x="199" y="152">RE2/AN7/OESPP</text>
<text x="200.2" y="154.5">RE3/MCLR/VPP</text>
<text x="219.8" y="150.8">10</text>
<text x="219.8" y="153.3">1</text>
<text x="228.7" y="152">SCL</text>
<text x="248.3" y="152">SM</text>
<text x="166.2" y="158.5">PIC18F4550</text>
<text x="62.3" y="162.1">+12</text>
<text x="102.9" y="164.7">+12</text>
<text x="64.4" y="171.5" transform="rotate(-90 64.4 171.5)">8</text>
<text x="200.7" y="172.3">+5v</text>
<text x="48.3" y="177.4">S1</text>
<text x="58.6" y="176.2">3</text>
<text x="75" y="178.7">1</text>
<text x="99.2" y="178.7">5</text>
<text x="105.1" y="174" transform="rotate(-90 105.1 174)">8</text>
<text x="289" y="178.7">16</text>
<text x="296.6" y="178.7">8</text>
<text x="58.6" y="181.3">2</text>
<text x="67.6" y="185.1">LM358N</text>
<text x="99.2" y="183.8">6</text>
<text x="115.6" y="181.3">7</text>
<text x="127.1" y="182.5">Temperatura</text>
<text x="171.5" y="182.5">+3v</text>
<text x="257.5" y="185">EN1</text>
<text x="274.5" y="183.8">2</text>
<text x="279.5" y="185">IN1</text>
<text x="286.1" y="184.9">VSS</text>
<text x="294.5" y="184.9">VS</text>
<text x="299.1" y="185">OUT1</text>
<text x="308.7" y="183.8">3</text>
<text x="317.6" y="185">OUT1</text>
<text x="64.4" y="187.9" transform="rotate(-90 64.4 187.9)">4</text>
<text x="86.2" y="189.8">3.3k</text>
<text x="105.1" y="190.4" transform="rotate(-90 105.1 190.4)">4</text>
<text x="108.2" y="187.7">LM358N</text>
<text x="150" y="191.4">2</text>
<text x="169" y="191.4">3</text>
<text x="199.4" y="187.3">4.7k</text>
<text x="212.1" y="187.3">4.7k</text>
<text x="274.5" y="186.3">7</text>
<text x="274.5" y="188.9">1</text>
<text x="279.5" y="187.5">IN2</text>
<text x="279.5" y="190.1">EN1</text>
<text x="299.1" y="187.5">OUT2</text>
<text x="308.7" y="186.3">6</text>
<text x="317.6" y="187.5">OUT2</text>
<text x="155" y="192.6">X2</text>
<text x="159.1" y="197.7">SOUT</text>
<text x="159.6" y="192.6">VBAT</text>
<text x="169" y="196.5">7</text>
<text x="186.1" y="195.2">SDA</text>
<text x="218.5" y="195.2">SDA</text>
<text x="257.5" y="197.7">EN2</text>
<text x="274.5" y="196.5">9</text>
<text x="279.5" y="197.7">EN2</text>
<text x="186.4" y="200.2">SCL</text>
<text x="218.5" y="200.2">SCL</text>
<text x="273.3" y="199">10</text>
<text x="273.3" y="201.6">15</text>
<text x="279.5" y="200.2">IN3</text>
<text x="279.5" y="202.8">IN4</text>
<text x="285.9" y="202.8">GND</text>
<text x="293.6" y="202.8">GND OUT4</text>
<text x="299.1" y="200.2">OUT3</text>
<text x="308.7" y="199">11</text>
<text x="308.7" y="201.6">14</text>
<text x="317.6" y="200.2">OUT3</text>
<text x="317.6" y="202.8">OUT4</text>
<text x="85.1" y="205.1">20k</text>
<text x="138.7" y="205.1">CRYSTAL</text>
<text x="150" y="206.7">1</text>
<text x="155" y="207.9">X1</text>
<text x="160.7" y="205.3">SDA</text>
<text x="161" y="207.9">SCL</text>
<text x="169" y="206.7">6</text>
<text x="169" y="204.1">5</text>
<text x="177.9" y="207.9">SCL</text>
<text x="177.9" y="205.3">SDA</text>
<text x="218.5" y="205.3">TRIG</text>
<text x="298.7" y="206.7">L293D</text>
<text x="87.5" y="215.4">10k</text>
<text x="153.5" y="211.8">DS1307</text>
<text x="187.6" y="220.6">RX</text>
<text x="203.3" y="220.6">RXD</text>
<text x="187.8" y="225.6">TX</text>
<text x="203.3" y="225.6">TXD</text>
<text x="203.3" y="230.7">RTS</text>
<text x="203.3" y="235.8">CTS</text>
</g>
<text font-size="2.4" fill="#0f0" x="75.5" y="121.5">57.0</text>
<text font-size="2.4" fill="#008000" x="262.8" y="158.8">+88.8</text>
<text font-size="2.4" fill="#0000c0" x="284.4" y="171">U4(VS)</text>
<g font-size="1.7" fill="#c00000">
<text x="103.5" y="129.8" transform="rotate(-90 103.5 129.8)">35%</text>
<text x="287.4" y="128.7" transform="rotate(-90 287.4 128.7)">100%</text>
<text x="312.8" y="128.7" transform="rotate(-90 312.8 128.7)">100%</text>
</g>
</svg>
